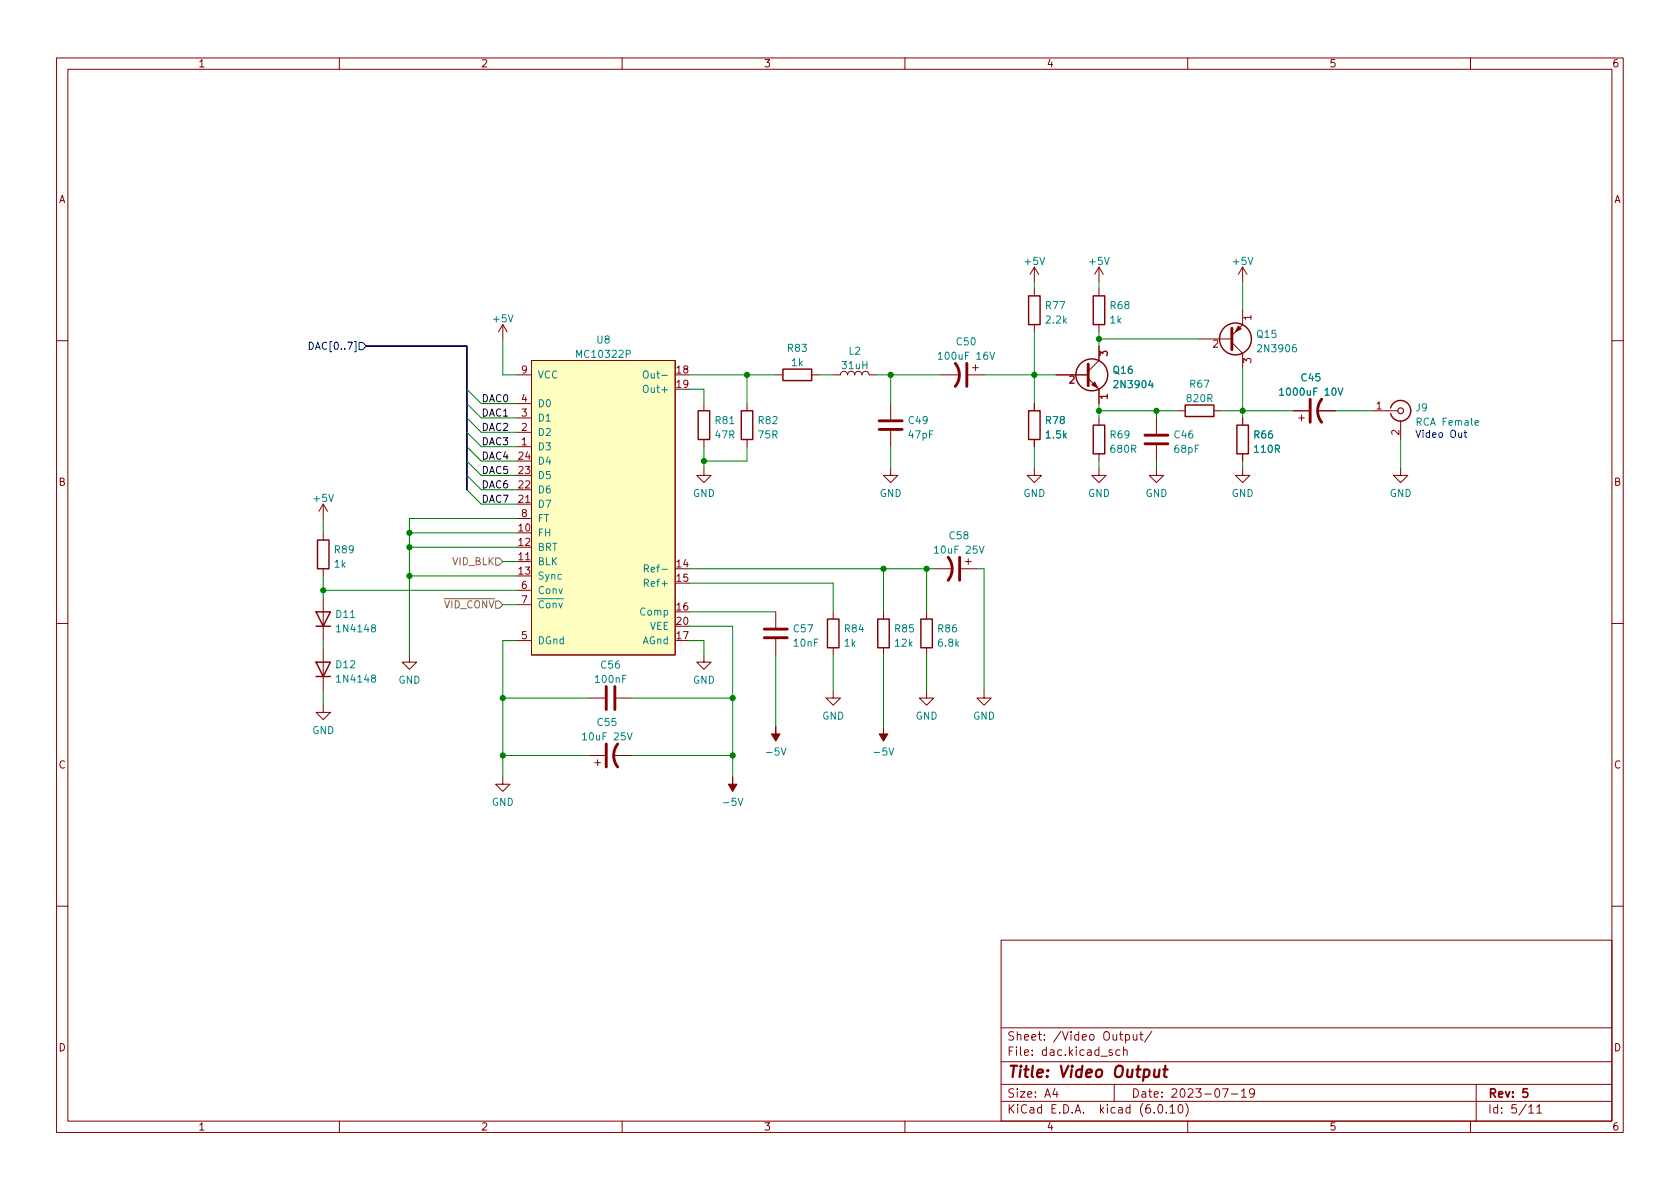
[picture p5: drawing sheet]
<svg xmlns="http://www.w3.org/2000/svg" width="297mm" height="210mm" viewBox="0 0 297 210" stroke-linecap="round" stroke-linejoin="round" font-family="sans-serif">
<g fill="none" stroke="#840000" stroke-width=".18">
<path d="M10 10.2h277v190.1h-277zM12 12.2h273v186.1h-273zM60 10.2v2M110 10.2v2M160 10.2v2M210 10.2v2M260 10.2v2M88.9 57.4l-.8 1.3M88.9 57.4v2.5M88.9 57.4l.8 1.3M182.9 47.2v2.6M182.9 51v1.3"/>
<path d="M182.9 57.4v1.3M182.9 47.2l-.8 1.3M182.9 47.2l.7 1.3M194.3 47.2v2.6M194.3 51v1.3M194.3 57.4v1.3M194.3 47.2l-.8 1.3M194.3 47.2l.8 1.3M212.1 59.9h5.7M219.7 54.9v2.5l-1.9 1.9M219.7 47.2v2.6M219.7 47.2l-.8 1.3"/>
<path d="M219.7 47.2l.8 1.3M10 60.2h2M91.4 66.3h2.6M91.4 73.9h2.6M91.4 79h2.6M91.4 76.4h2.6M91.4 71.4h2.6M94 63.7h25.4v52.1h-25.4zM124.5 71.4v1.2M124.5 77.7v1.3M132.1 71.4v1.2M132.1 77.7v1.3"/>
<path d="M137.2 66.3h1.2M143.5 66.3h1.3M147.3 66.3h1.3a.64 .64 0 0 1 .6-.6 .64 .64 0 0 1 .7 .6 .64 .64 0 0 1 .6-.6 .64 .64 0 0 1 .6 .6 .64 .64 0 0 1 .7-.6 .64 .64 0 0 1 .6 .6 .64 .64 0 0 1 .6-.6 .64 .64 0 0 1 .7 .6h1.2M157.5 71.4v2.8M157.5 76.2v2.8M166.4 66.3h3.3M171.2 66.3h2.8M172 65h1M172.5 64.5v1M182.9 71.4v1.2M182.9 77.7v1.3M186.7 66.3h5.7"/>
<path d="M192.4 66.9l1.9 1.9v2.6M194.3 61.2v2.5l-1.9 2M194.3 73.9v1.3M204.5 73.9v2.8M204.5 78.7v2.8M208.3 72.6h1.2M214.6 72.6h1.3M217.8 60.6l1.9 1.9v2.5M219.7 73.9v1.3M228.6 72.6h2.8M229.6 73.9h1M230.1 73.4v1"/>
<path d="M232.9 72.6h3.3M242.6 72.6h4.5M247.6 74.4v3.3M285 60.2h2M57.1 89.1v2.6M57.1 94.2v1.3M57.1 89.1l-.7 1.3M57.1 89.1l.8 1.3M91.4 99.3h2.6M91.4 89.1h2.6M91.4 91.7h2.6M124.5 82.8v1.3h1.2l-1.2 1.2-1.3-1.2h1.3"/>
<path d="M157.5 82.8v1.3h1.2l-1.2 1.2-1.3-1.2h1.3M170.7 99.3h1M171.2 98.8v1M182.9 82.8v1.3h1.2l-1.2 1.2-1.3-1.2h1.3M194.3 82.8v1.3h1.3l-1.3 1.2-1.3-1.2h1.3M194.3 80.3v1.2M204.5 82.8v1.3h1.2l-1.2 1.2-1.3-1.2h1.3M219.7 82.8v1.3h1.3l-1.3 1.2-1.3-1.2h1.3M219.7 80.3v1.2M247.6 82.8v1.3h1.3l-1.3 1.2-1.2-1.2h1.2M10 110.2h2M57.1 100.6v1.2"/>
<path d="M57.1 105.7v7.6M57.1 114.5v7.7M72.4 115.8v1.3h1.3l-1.3 1.3-1.3-1.3h1.3M91.4 113.3h2.6M91.4 104.4h2.6M91.4 106.9h2.6M124.5 115.8v1.3h1.2l-1.2 1.3-1.3-1.3h1.3M137.2 108.2v2.8M137.2 113v2.8M147.3 108.2v1.3M147.3 114.5v1.3M156.2 108.2v1.3"/>
<path d="M156.2 114.5v1.3M163.8 108.2v1.3M163.8 114.5v1.3M165.1 100.6h3.3M169.9 100.6h2.8M285 110.2h2M57.1 124.7v1.3h1.3l-1.3 1.2-1.2-1.2h1.2M88.9 137.4v1.3h1.3l-1.3 1.2-1.3-1.2h1.3M104.1 123.4h2.8M104.1 133.6h2.8M105.2 134.9h1M105.7 134.4v1"/>
<path d="M108.5 133.6h3.3M109 123.4h2.8M147.3 122.2v1.2h1.3l-1.3 1.3-1.3-1.3h1.3M163.8 122.2v1.2h1.3l-1.3 1.3-1.2-1.3h1.2M174 122.2v1.2h1.3l-1.3 1.3-1.3-1.3h1.3M10 160.2h2M177 166.3h108v32h-108zM285 160.2h2M60 198.3v2M110 198.3v2M160 198.3v2M177 194.8h108"/>
<path d="M177 191.8h108M177 187.8h108M177 181.8h108M186.5 192.5l-.4 1h1M186.9 193v1M196.6 185.7l-.3-.1-.2 .2v.3l.5 .1v.4h-.5M197 191.8v3M198 185.7l-.4-.1-.3 .3v.4l.1 .3h.6M198.6 185.8l.3-.2 .3 .1 .1 .9M198.6 185.1v1.5M199 183l.4-.1 .3 .3v.4l-.1 .3h-.6M199 182.9v1.5"/>
<path d="M200.4 182.9v1h.4l.2-.1M201 182.9v1M201.5 182.9h.6M201.7 182.4v1.3l.4 .2M203.6 182.4l-1.2 1.9M204.9 195.4l.2-.1a.81 .81 0 0 1 .6 .7 .81 .81 0 0 1-.3 .8h-.2a.81 .81 0 0 1-.6-.6 .81 .81 0 0 1 .3-.8zM206.2 196.7v.1M206.9 195.8l.4-.5v1.5M206.9 196.8h.8M208.5 195.4l.1-.1a.81 .81 0 0 1 .6 .7 .81 .81 0 0 1-.3 .8h-.1a.81 .81 0 0 1-.6-.6 .81 .81 0 0 1 .3-.8zM209.6 195.1a1.72 1.72 0 0 1 0 2.3M210 198.3v2"/>
<path d="M216.1 192.5h1l-.6 1.5M217.7 193.5h1.2M219.5 193l.4-.5v1.5M219.5 194h.9M221.8 193.2l-.3 .3-.4-.1-.2-.2 .2-.6 .4-.1 .2 .2a.99 .99 0 0 1-.3 1.3h-.3M260 198.3v2M261 191.8v6.5M270.3 195.8l.4-.5v1.5M270.3 196.8h.9M271.7 195.8l.5-.5v1.5M271.7 196.8h.9"/>
</g>
<path d="M270.1 192.5h-.8v.7l.2-.1 .5 .1 .1 .2v.5l-.3 .1-.5-.1" fill="none" stroke="#840000" stroke-width=".3"/>
<path d="M204.2 189.1l-.1 1.3a.57 .57 0 0 0 .8-.1M205 189.1l-.2 1.4M205.7 189.1h.7M206 188.5l-.2 1.7 .1 .2 .4 .1" fill="none" stroke="#840000" stroke-width=".4"/>
<g fill="none" stroke="#840000" stroke-width=".25">
<path d="M181.9 52.3h2v5.1h-2zM193.3 52.3h2v5.1h-2zM123.4 72.6h2.1v5.1h-2.1zM131.1 72.6h2v5.1h-2zM138.4 65.3h5.1v2h-5.1zM181.9 72.6h2v5.1h-2zM193.3 75.2h2v5.1h-2zM209.5 71.6h5.1v2.1h-5.1zM218.7 75.2h2v5.1h-2zM245.9 72.1a1.81 1.81 0 0 1 2.8-.9 1.81 1.81 0 0 1 0 2.9 1.81 1.81 0 0 1-2.8-1M56.1 95.5h2.1v5.1h-2.1zM55.9 108.2h2.5l-1.3 2.5z"/>
<path d="M55.9 117.1h2.5l-1.3 2.5zM55.9 110.7h2.5M55.9 119.6h2.5M146.3 109.5h2v5h-2zM155.2 109.5h2v5h-2zM162.8 109.5h2v5h-2z"/>
<circle cx="218.4" cy="59.9" r="2.82"/>
<circle cx="193" cy="66.3" r="2.82"/>
</g>
<circle cx="247.7" cy="72.6" r=".51" fill="none" stroke="#840000" stroke-width=".2"/>
<g fill="none" stroke="#840000" stroke-width=".51">
<path d="M217.8 58v3.8M155.4 75.9h4.1M155.4 74.4h4.1M168.9 64.3a3.3 3.3 0 0 1 0 4M170.9 64.3v4M192.4 64.4v3.8M202.4 78.5h4.1M202.4 77h4.1M231.6 70.6v4.1M233.7 70.6a3.3 3.3 0 0 0 0 4.1M167.6 98.5a3.3 3.3 0 0 1 0 4.1M169.7 98.5v4.1"/>
<path d="M135.1 112.8h4.1M135.1 111.2h4.1M107.2 121.4v4.1M107.2 131.6v4M108.7 121.4v4.1M109.2 131.6a3.3 3.3 0 0 0 0 4"/>
</g>
<g fill="#840000" stroke="#840000" stroke-width=".18">
<path d="M193.5 67.6l.6 1-1.1-.5z"/>
<path d="M218.9 57.7l.6 .5-1.1 .5z"/>
<path d="M129.5 137.4v1.3h.8l-.8 1.2-.7-1.2h.7z"/>
<path d="M137.2 128.5v1.3h.7l-.7 1.3-.8-1.3h.8z"/>
<path d="M156.2 128.5v1.3h.8l-.8 1.3-.8-1.3h.8z"/>
</g>
<g fill="none" stroke="#008484" stroke-width=".18">
<path d="M113.9 65.7l.2-.1a.43 .43 0 0 1 .5 .4v.4a.42 .42 0 0 1-.4 .5 .42 .42 0 0 1-.4-.5v-.4zM165.9 62.6l.3-.3v1.2M165.9 63.5h.7M175 62.3l.4 1.2 .5-1.2M226.2 69l.4-.4v1.3M226.2 69.9h.8M236.6 68.6l.4 1.3 .4-1.3M165.2 96.9l.4-.3v1.2M165.2 97.8h.7M173.1 96.6l.5 1.2 .4-1.2M113.9 100.5h.6l.2-.2-.1-.3-.7-.1v1.3M113.9 103.1l.6-.1 .2-.2-.1-.3-.7-.1v1.3"/>
<path d="M114.2 100.5l.5 .7M103 129.9l.4-.3v1.3M103 130.9h.7M110.9 129.6l.4 1.3 .5-1.3"/>
</g>
<path d="M94 63.7h25.4v52.1h-25.4z" fill="#ffffc2" stroke="#ffffc2" stroke-width=".18"/>
<path d="M87.6 98.7h.7l.6 .6-.6 .6h-.7z" fill="none" stroke="#848400" stroke-width=".18"/>
<path d="M54.7 60.5a.64 .64 0 0 1 .7 .6 .64 .64 0 0 1-.7 .7zM63.5 60.6h.6l.7 .6-.7 .6h-.6z" fill="none" stroke="#000084" stroke-width=".18"/>
<path d="M258.9 76.5h.5M259 76.1v1.1l.4 .1" fill="none" stroke="#0000c2" stroke-width=".18"/>
<path d="M64.8 61.2h17.7v25.4" fill="none" stroke="#000084" stroke-width=".3"/>
<g fill="none" stroke="#008400" stroke-width=".18">
<path d="M88.9 59.9v6.4h2.5M182.9 49.8v1.2M182.9 58.7v12.7M194.3 49.8v1.2M194.3 58.7v2.5M194.3 59.9h17.8M219.7 49.8v5.1M82.5 79l2.6 2.5h6.3M82.5 71.4l2.6 2.5h6.3M82.5 68.8l2.6 2.6h6.3M82.5 76.4l2.6 2.6h6.3M82.5 73.9l2.6 2.5h6.3"/>
<path d="M121.9 68.8h2.6v2.6M121.9 66.3h15.3M124.5 79v3.8M132.1 79v2.5h-7.6M132.1 66.3v5.1M144.8 66.3h2.5M154.9 66.3h11.5M157.5 66.3v5.1M157.5 79v3.8M174 66.3h12.7M182.9 79v3.8M194.3 71.4v2.5"/>
<path d="M194.3 72.6h14M204.5 72.6v1.3M215.9 72.6h12.7M219.7 65v8.9M236.2 72.6h6.4M247.6 77.7v5.1M57.1 91.7v2.5M72.4 94.2h19M72.4 96.8h19M82.5 81.5l2.6 2.6h6.3M82.5 84.1l2.6 2.5h6.3M82.5 86.6l2.6 2.5h6.3"/>
<path d="M88.9 99.3h2.5M91.4 91.7h-19v24.1M194.3 81.5v1.3M204.5 81.5v1.3M219.7 81.5v1.3M57.1 101.8v3.9M57.1 113.3v1.2M57.1 104.4h34.3M72.4 101.8h19M88.9 106.9h2.5M91.4 113.3h-2.5v24.1M121.9 103.1h25.4v5.1"/>
<path d="M121.9 100.6h43.2M121.9 108.2h15.3M121.9 113.3h2.6v2.5M121.9 110.7h7.6v26.7M137.2 115.8v12.7M147.3 115.8v6.4M156.2 100.6v7.6M156.2 115.8v12.7M163.8 100.6v7.6M163.8 115.8v6.4M172.7 100.6h1.3v21.6M57.1 122.2v2.5"/>
<path d="M88.9 133.6h15.2M88.9 123.4h15.2M111.8 133.6h17.7M111.8 123.4h17.7"/>
</g>
<g fill="#008400" stroke="#008400" stroke-width=".18">
<circle cx="157.5" cy="66.3" r=".46"/>
<circle cx="194.3" cy="59.9" r=".46"/>
<circle cx="194.3" cy="72.6" r=".46"/>
<circle cx="182.9" cy="66.3" r=".46"/>
<circle cx="72.4" cy="101.8" r=".46"/>
<circle cx="57.1" cy="104.4" r=".46"/>
<circle cx="88.9" cy="123.4" r=".46"/>
<circle cx="88.9" cy="133.6" r=".46"/>
<circle cx="72.4" cy="96.8" r=".46"/>
<circle cx="72.4" cy="94.2" r=".46"/>
<circle cx="124.5" cy="81.5" r=".46"/>
<circle cx="132.1" cy="66.3" r=".46"/>
<circle cx="156.2" cy="100.6" r=".46"/>
<circle cx="163.8" cy="100.6" r=".46"/>
<circle cx="129.5" cy="133.6" r=".46"/>
<circle cx="129.5" cy="123.4" r=".46"/>
<circle cx="219.7" cy="72.6" r=".46"/>
<circle cx="204.5" cy="72.6" r=".46"/>
</g>
<text font-size="2.8" fill="#840000" x="178" y="190.6">Title: Video Output</text>
<g font-size="2.1" fill="#840000">
<text x="178" y="184">Sheet: /Video Output/</text>
<text x="178" y="186.7">File: dac.kicad_sch</text>
<text x="178" y="196.9">KiCad E.D.A. kicad (6.0.10)</text>
<text x="178" y="194.1">Size: A4</text>
<text x="200" y="194.1">Date: 2023-07-19</text>
<text x="263" y="194.1">Rev: 5</text>
<text x="263" y="196.9">Id: 5/11</text>
</g>
<g font-size="1.8" fill="#840000">
<text x="35" y="11.9">1</text>
<text x="85" y="11.9">2</text>
<text x="135" y="11.9">3</text>
<text x="185" y="11.9">4</text>
<text x="235" y="11.9">5</text>
<text x="285" y="11.9">6</text>
<text x="10.3" y="35.9">A</text>
<text x="285.3" y="35.9">A</text>
<text x="221.2" y="56.6" transform="rotate(-90 221.2 56.6)">1</text>
<text x="195.8" y="63" transform="rotate(-90 195.8 63)">3</text>
<text x="214.5" y="61.5">2</text>
<text x="221.2" y="64.2" transform="rotate(-90 221.2 64.2)">3</text>
<text x="92.2" y="71.1">4</text>
<text x="92.2" y="66">9</text>
<text x="119.7" y="66">18</text>
<text x="119.7" y="68.6">19</text>
<text x="189.1" y="67.8">2</text>
<text x="195.8" y="70.6" transform="rotate(-90 195.8 70.6)">1</text>
<text x="92.2" y="76.2">2</text>
<text x="92.2" y="73.7">3</text>
<text x="243.3" y="72.4">1</text>
<text x="247.4" y="76.9" transform="rotate(-90 247.4 76.9)">2</text>
<text x="91.7" y="83.8">23</text>
<text x="91.7" y="81.3">24</text>
<text x="92.2" y="78.7">1</text>
<text x="10.3" y="85.9">B</text>
<text x="91.7" y="88.9">21</text>
<text x="91.7" y="86.4">22</text>
<text x="285.3" y="85.9">B</text>
<text x="91.7" y="94">10</text>
<text x="92.2" y="91.4">8</text>
<text x="91.7" y="99.1">11</text>
<text x="91.7" y="96.5">12</text>
<text x="91.7" y="101.6">13</text>
<text x="119.7" y="100.3">14</text>
<text x="92.2" y="104.1">6</text>
<text x="92.2" y="106.7">7</text>
<text x="119.7" y="102.9">15</text>
<text x="119.7" y="107.9">16</text>
<text x="92.2" y="113">5</text>
<text x="119.7" y="113">17</text>
<text x="119.7" y="110.5">20</text>
<text x="10.3" y="135.9">C</text>
<text x="285.3" y="135.9">C</text>
<text x="10.3" y="185.9">D</text>
<text x="285.3" y="185.9">D</text>
<text x="35" y="199.9">1</text>
<text x="85" y="199.9">2</text>
<text x="135" y="199.9">3</text>
<text x="185" y="199.9">4</text>
<text x="235" y="199.9">5</text>
<text x="285" y="199.9">6</text>
</g>
<g font-size="1.8" fill="#008484">
<text x="181.3" y="46.8">+5V</text>
<text x="192.7" y="46.8">+5V</text>
<text x="218.1" y="46.8">+5V</text>
<text x="87.3" y="57">+5V</text>
<text x="185" y="54.7">R77</text>
<text x="185" y="57.2">2.2k</text>
<text x="196.3" y="57.2">1k</text>
<text x="196.4" y="54.7">R68</text>
<text x="222.3" y="59.7">Q15</text>
<text x="102.3" y="63.3">MC10322P</text>
<text x="105.5" y="60.7">U8</text>
<text x="139.3" y="62.2">R83</text>
<text x="140" y="64.7">1k</text>
<text x="149" y="65.3">31uH</text>
<text x="150.1" y="62.7">L2</text>
<text x="166.4" y="63.6">100uF 16V</text>
<text x="169.2" y="61.1">C50</text>
<text x="222.7" y="62.3">2N3906</text>
<text x="95" y="66.9">VCC</text>
<text x="114.3" y="69.5">Out+</text>
<text x="114.7" y="66.9">Out-</text>
<text x="196.9" y="66.1">Q16</text>
<text x="197.3" y="68.6">2N3904</text>
<text x="210" y="71.1">820R</text>
<text x="210.5" y="68.6">R67</text>
<text x="226.9" y="70">1000uF 10V</text>
<text x="230.2" y="67.4">C45</text>
<text x="95" y="77.1">D2</text>
<text x="95" y="74.5">D1</text>
<text x="95" y="72">D0</text>
<text x="126.5" y="75">R81</text>
<text x="126.5" y="77.5">47R</text>
<text x="134.2" y="75">R82</text>
<text x="134.2" y="77.5">75R</text>
<text x="160.7" y="75">C49</text>
<text x="160.7" y="77.5">47pF</text>
<text x="185" y="75">R78</text>
<text x="185" y="77.5">1.5k</text>
<text x="196.4" y="77.5">R69</text>
<text x="207.7" y="77.5">C46</text>
<text x="221.8" y="77.5">R66</text>
<text x="250.4" y="72.7">J9</text>
<text x="250.7" y="75.3">RCA Female</text>
<text x="95" y="79.6">D3</text>
<text x="95" y="82.2">D4</text>
<text x="196.5" y="80.1">680R</text>
<text x="207.7" y="80.1">68pF</text>
<text x="221.9" y="80.1">110R</text>
<text x="55.6" y="88.7">+5V</text>
<text x="95" y="89.8">D7</text>
<text x="95" y="87.2">D6</text>
<text x="95" y="84.7">D5</text>
<text x="122.5" y="87.9">GND</text>
<text x="155.5" y="87.9">GND</text>
<text x="180.9" y="87.9">GND</text>
<text x="192.3" y="87.9">GND</text>
<text x="202.5" y="87.9">GND</text>
<text x="217.7" y="87.9">GND</text>
<text x="245.7" y="87.9">GND</text>
<text x="95" y="94.9">FH</text>
<text x="95" y="92.3">FT</text>
<text x="167.9" y="95.4">C58</text>
<text x="59.1" y="100.4">1k</text>
<text x="59.2" y="97.8">R89</text>
<text x="95" y="99.9">BLK</text>
<text x="95" y="97.4">BRT</text>
<text x="114.9" y="101.2">Ref-</text>
<text x="165.7" y="97.9">10uF 25V</text>
<text x="95" y="102.5">Sync</text>
<text x="95" y="105">Conv</text>
<text x="95" y="107.6">~{Conv}</text>
<text x="114.5" y="103.8">Ref+</text>
<text x="59.5" y="109.3">D11</text>
<text x="59.9" y="111.8">1N4148</text>
<text x="95" y="113.9">DGnd</text>
<text x="113.4" y="108.8">Comp</text>
<text x="113.5" y="113.9">AGnd</text>
<text x="114.8" y="111.4">VEE</text>
<text x="140.4" y="111.8">C57</text>
<text x="149.4" y="111.8">R84</text>
<text x="158.3" y="111.8">R85</text>
<text x="165.9" y="111.8">R86</text>
<text x="59.5" y="118.2">D12</text>
<text x="106.3" y="118.2">C56</text>
<text x="140.4" y="114.3">10nF</text>
<text x="149.3" y="114.3">1k</text>
<text x="158.3" y="114.3">12k</text>
<text x="166" y="114.3">6.8k</text>
<text x="59.9" y="120.7">1N4148</text>
<text x="70.4" y="120.9">GND</text>
<text x="105.4" y="120.8">100nF</text>
<text x="122.5" y="120.9">GND</text>
<text x="55.2" y="129.8">GND</text>
<text x="103.4" y="130.9">10uF 25V</text>
<text x="105.7" y="128.4">C55</text>
<text x="145.4" y="127.2">GND</text>
<text x="161.9" y="127.2">GND</text>
<text x="172" y="127.2">GND</text>
<text x="135.8" y="133.6">-5V</text>
<text x="154.8" y="133.6">-5V</text>
<text x="86.9" y="142.5">GND</text>
<text x="128.2" y="142.5">-5V</text>
</g>
<text font-size="1.8" fill="#000084" x="55.4" y="61.8">DAC[0..7]</text>
<g font-size="1.8">
<text x="85.1" y="71.1">DAC0</text>
<text x="85.1" y="76.2">DAC2</text>
<text x="85.1" y="73.6">DAC1</text>
<text x="85.1" y="83.8">DAC5</text>
<text x="85.1" y="78.7">DAC3</text>
<text x="85.1" y="81.3">DAC4</text>
<text x="85.1" y="88.9">DAC7</text>
<text x="85.1" y="86.3">DAC6</text>
</g>
<text font-size="1.8" fill="#0000c2" x="250.1" y="77.4">Video Out</text>
<g font-size="1.8" fill="#848400">
<text x="80" y="99.9">VID_BLK</text>
<text x="77.1" y="107.6">~{VID_CONV}</text>
</g>
</svg>
